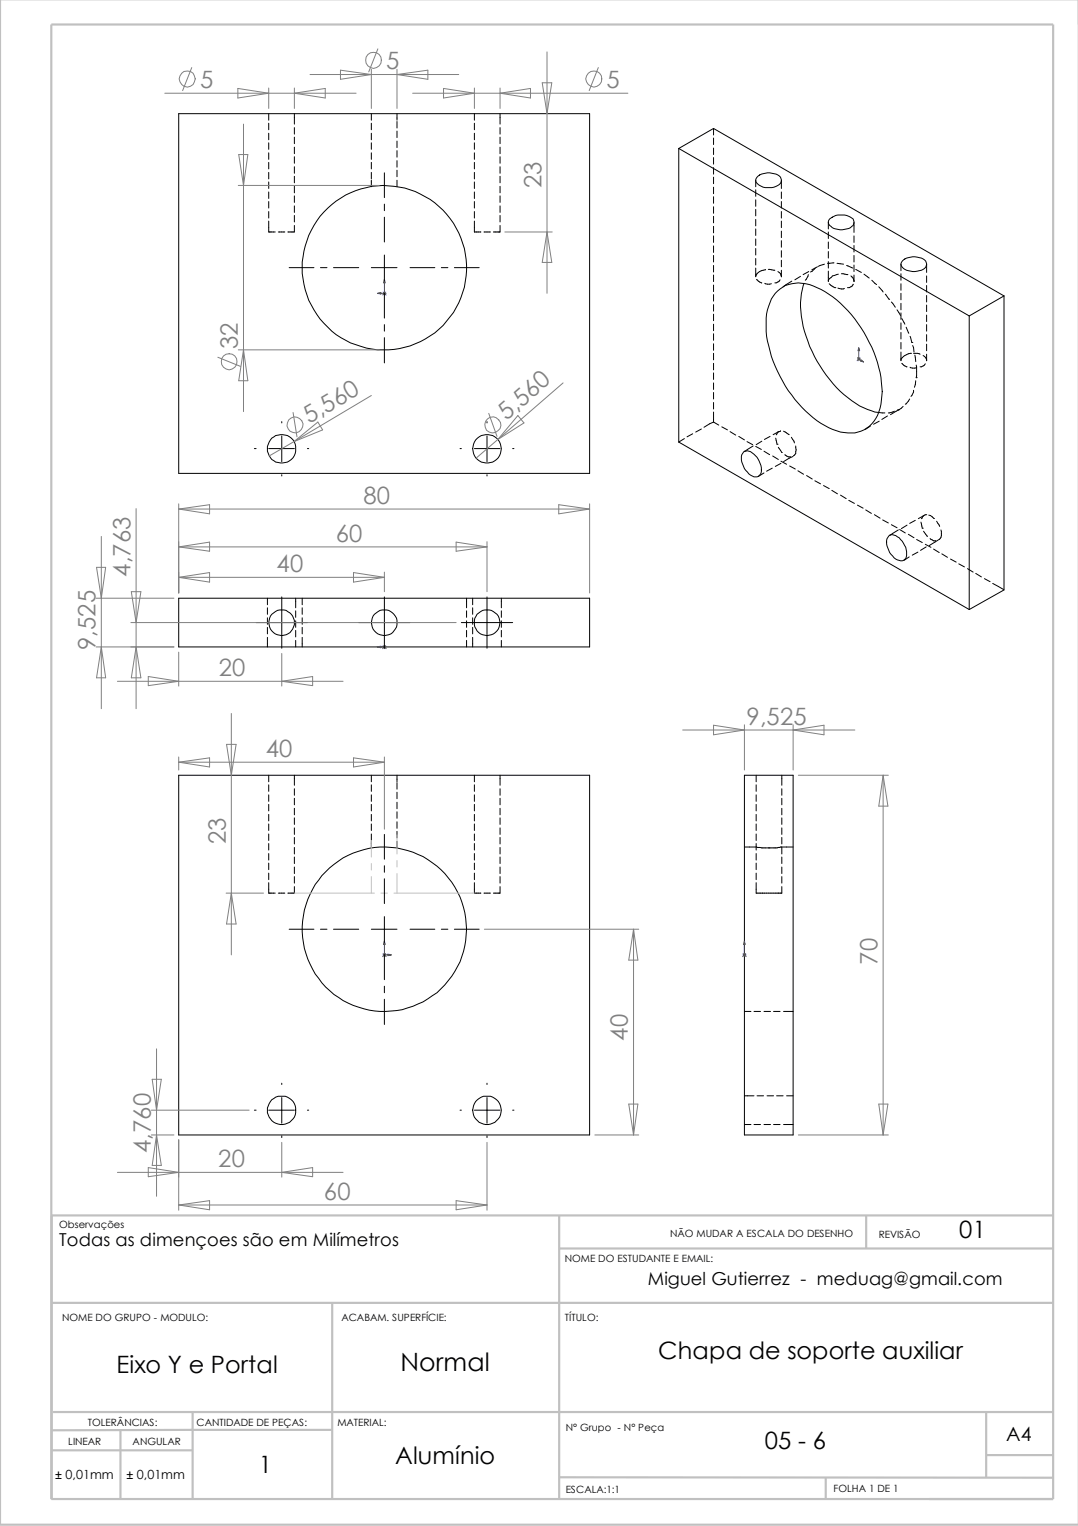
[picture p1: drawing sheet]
<svg xmlns="http://www.w3.org/2000/svg" width="210mm" height="297mm" viewBox="0 0 210 297" stroke-linecap="round" stroke-linejoin="round" font-family="sans-serif">
<g fill="none" stroke="#c0c0c0" stroke-width=".42">
<path d="M0 0v296.8h210M10 4.8h195.1v287h-195.1zM108.9 236.6v55.3M168.7 236.5v6.4M205.1 236.6h-195v55.3M10.1 253.6h195M64.7 253.6v38.3M108.9 243h96.2M10.3 274.9h194.8M23.5 278.4v13.2M37.2 278.3h27.4M37.5 278.3l-27.5 .1"/>
<path d="M37.5 274.9v17M192 274.8v12.8M10.2 282.3h27.3M108.9 287.6h96.2M160.8 287.6v4.2M192 283.2h13.1"/>
</g>
<g fill="none" stroke="#000" stroke-width=".19">
<path d="M34.8 22.1h80v70h-80zM52.3 22.1v1.3M52.3 24v1.3M52.3 25.9v1.3M52.3 27.8v1.3M52.3 29.7v1.3M52.3 31.6v1.3M52.3 33.6v1.2M52.3 35.4v1.3M52.3 37.4v1.2M52.3 39.2v1.3M57.3 22.1v2.1"/>
<path d="M57.3 24.8v1.3M57.3 26.7v1.3M57.3 28.6v1.3M57.3 30.5v1.3M57.3 32.5v1.2M57.3 34.3v1.3M57.3 36.3v1.2M57.3 38.1v1.3M72.3 22.1v1.3M72.3 24v1.3M72.3 25.9v1.3M72.3 27.8v1.3"/>
<path d="M72.3 29.7v1.3M72.3 31.6v1.3M72.3 33.6v1.2M72.3 35.1v1.3M74.8 33.6v4.9M74.8 39.7v1.3M77.3 22.1v1.3M77.3 23.7v1.2M77.3 25.5v1.3M77.3 27.5v1.2M77.3 29.3v1.3M77.3 31.3v1.2"/>
<path d="M77.3 33.1v1.3M77.3 35.1v1.3M92.4 22.1v1.3M92.4 24v1.3M92.4 25.9v1.3M92.4 27.8v1.3M92.4 29.7v1.3M92.4 31.6v1.3M92.4 33.6v1.2M92.4 35.4v1.3M92.4 37.4v1.2M92.4 39.2v1.3"/>
<path d="M97.4 22.1v2.1M97.4 24.8v1.3M97.4 26.7v1.3M97.4 28.6v1.3M97.4 30.5v1.3M97.4 32.5v1.2M97.4 34.3v1.3M97.4 36.3v1.2M97.4 38.1v1.3M132.2 28.9l56.5 32.6M132.2 28.9v57.1M138.9 25v1.3"/>
<path d="M138.9 26.9v1.2M138.9 28.8v1.3M138.9 30.7v1.2M138.9 32.6v1.3M138.9 34.5v1.3M138.9 36.4v1.3M138.9 38.3v1.3M138.9 25l-6.7 3.9M138.9 25l56.6 32.6M147.2 35.1v1.3M147.2 36.9v1.3M147.2 38.9v1.3"/>
<path d="M147.7 34.2a3.6 3.6 0 0 1 4.3 .3 1.2 1.2 0 0 1-.9 1.8 3.3 3.3 0 0 1-3.9-.8 .98 .98 0 0 1 .5-1.3zM152.1 35.1v1.6M152.1 37.4v1.2M152.1 39.2v1.3M52.3 41.2v1.2M52.3 43v2.2h1.3M54.2 45.2h1.3M56.3 52.1h4.8M57.3 40.1v1.2M57.3 41.9v1.3M57.3 43.9v1.3h-1.3M62.4 52.1h1.3"/>
<path d="M64.9 52.1h4.9M72.3 52.1h5M74.8 42.3v4.8M74.8 49.6v5M74.8 57.1v4.8M79.8 52.1h4.9M85.9 52.1h1.3M88.5 52.1h4.8M92.4 41.2v1.2M92.4 43v2.2h1.2M94.2 45.2h1.3M97.4 40.1v1.2"/>
<path d="M97.4 41.9v1.3M97.4 43.9v1.3h-1.3M138.9 40.2v1.3M138.9 42.1v1.3M138.9 44.1v1.2M138.9 45.9v1.3M138.9 47.9v1.2M138.9 49.7v1.3M138.9 51.7v1.2M138.9 53.5v1.3M138.9 55.5v1.3M138.9 57.3v1.3"/>
<path d="M138.9 59.3v1.3M147.2 40.8v1.2M147.2 42.7v1.3M147.2 44.6v1.2M147.2 46.5v1.3M147.2 48.4v1.2M147.2 50.3v1.3M147.2 52.2v1.7M147.3 54.4l1 .7M148.9 55.1l.5 .2 .8-.1M149 52.4a2.49 2.49 0 0 0-1.8 1.3M149.6 52.4l1.3 .2"/>
<path d="M151.4 56.7a6.4 6.4 0 0 1 6.9-1 22 22 0 0 1 10.9 11 18.7 18.7 0 0 1 2.2 12.7 6.1 6.1 0 0 1-7.7 4.7 17.6 17.6 0 0 1-9.5-7.2 23.7 23.7 0 0 1-5-13.3 9.5 9.5 0 0 1 1.8-6.5zM151.5 52.9l.5 .4 .1 .4M151.9 54.5a1.21 1.21 0 0 1-1 .6M152.1 41.2v1.2M152.1 43v1.3M152.1 45v1.3M152.1 46.8v1.3M152.1 48.8v1.3M152.1 50.7v1.2M152.1 52.6v1.3M154.2 54.7l-1.7 1.1M155.9 53.8l-1.1 .7"/>
<path d="M156.5 55.1a15.7 15.7 0 0 0 .5 10.4 25 25 0 0 0 10.4 13.5l1.5 .7a6.9 6.9 0 0 0 3.4 .7M157.4 53.5l-.6 1.1M157.5 52.9l-1.1 .6M158.7 52.2l-.9 .7M159.2 51.9l-1.1 .6M160.5 51.4l-1.2 .4M161.3 43.3v1.3M161.3 45.2v1.2M161.3 47.1v1.3M161.3 49v1.2M161.3 50.9v1.3M161.3 52.8v2"/>
<path d="M161.5 55.2l1.1 .8M161.5 42.6a3.8 3.8 0 0 1 4.6 0 1.34 1.34 0 0 1-1.3 2 3.2 3.2 0 0 1-3.4-1 .88 .88 0 0 1 .1-1zM162.1 53.8l-.7 .6-.1 .2M162.4 51.2l-1.3 .1M162.6 56h.1M163 51.3l1.3 .1M163.2 56.1l.6 .1h.6M163.2 53.4l-1.1 .3M163.8 53.3l1.3 .2M164.8 51.7l1.2 .5M165.7 53.7l.4 .4 .2 .5M166.1 55.3a.94 .94 0 0 1-1.1 .7"/>
<path d="M166.3 43.3v1.9M166.3 45.9v1.3M166.3 47.8v1.3M166.3 49.7v1.3M166.3 51.6v1.3M166.3 53.5v1.3M166.6 52.4l1.1 .6M168.2 53.4l1 .7M169.8 54.6l.9 .8M171.1 55.8l.9 1M172.4 57.3l.8 1M173.6 58.8l.7 1"/>
<path d="M175.4 51.4v1.3M175.4 53.3v1.3M175.4 55.2v1.3M175.4 57.1v1.3M175.4 59v1.3M175.9 50.6a3.6 3.6 0 0 1 4.4 .2 1.29 1.29 0 0 1-1.3 1.9 3.2 3.2 0 0 1-3.5-.9 .89 .89 0 0 1 .4-1.2zM180.4 51.4v1.6M180.4 53.7v1.3M180.4 55.6v1.2M180.4 57.5v1.3M180.4 59.4v1.2M195.5 57.6l-6.8 3.9"/>
<path d="M195.5 57.6v57.2l-6.8 3.8M74.8 63.2v1.3M74.8 65.7v4.9M138.9 61.2v1.2M138.9 63.1v1.3M138.9 65v1.2M138.9 66.9v1.3M138.9 68.8v1.2M138.9 70.7v1.3M138.9 72.6v1.3M138.9 74.5v1.3M138.9 76.4v1.3"/>
<path d="M138.9 78.3v1.3M174.7 60.3l.6 1.1M175.2 79.7l-1.8 1M175.4 60.9v1.3M175.4 62.9v1.2M175.4 64.7v1.3M175.4 66.7v1.2M175.4 68.5v1.7M175.6 70.7l1 .7M175.6 62l.6 1.1M175.9 79.1l-.9 .7h-.2M176.4 63.7l.6 1.2"/>
<path d="M177.1 77.7l-.8 1M177.2 71.5l.5 .2 .8-.1M177.2 65.5l.3 1.2M177.3 68.8h.1M177.3 68.8a2.48 2.48 0 0 0-1.9 1.2M177.5 66.7h.1M177.7 67.3l.3 1.2M177.9 68.8h.7l.6 .1M177.9 76v.3l-.5 .9M178.1 69.1l.2 1.3M178.3 74.1l-.2 1.3M178.4 73.5h.1"/>
<path d="M178.4 71.1v2.4M179.7 69.2l.6 .4 .1 .4M180.2 70.8a1.21 1.21 0 0 1-1 .6M180.4 61.3v1.3M180.4 63.2v1.3M180.4 65.1v1.3M180.4 67v1.3M180.4 68.9v1.3M188.7 61.5v57.1M49.5 87.3h.4M52.3 87.3h5M54.9 82.1v.2"/>
<path d="M54.9 84.9v5M54.9 92.4v.3M59.9 87.3h.2M89.6 87.3h.2M92.4 87.3h5M94.8 82.1v.2M94.8 84.9v5M94.8 92.4v.3M99.8 87.3h.3M132.2 86l56.5 32.6M133.3 85.4l-1.1 .6M134.9 84.4l-1.1 .6"/>
<path d="M136.6 83.5l-1.1 .6M138.9 82.2l1.1 .5M138.9 82.2l-1.8 1M138.9 80.2v2M140.5 83.1l1.1 .6M142.2 84l1.1 .7M143.8 84.9l1.1 .7M144.8 88a1.74 1.74 0 0 1 2.3 .7 3.4 3.4 0 0 1 .9 3.7 1.51 1.51 0 0 1-2.5-.5 3.3 3.3 0 0 1-.9-3.6zM145.5 86l1.1 .6M146.6 86.8l-1.7 1.1M147.2 86.9l1.1 .6M148.3 85.9l-1.1 .7"/>
<path d="M148.8 87.8l1.1 .7M148.8 92.1l-1.1 .6M149.9 84.9l-1.1 .6M150.4 91.1l-1.1 .6M150.5 88.8l1.1 .6M151 85.3l.3 1.2M151.3 86.5h.1M151.6 87.1l.7 1M151.6 84l-1.1 .6M152 83.8l-.5 .3-.4 .5M152.1 89.8l1.1 .6M152.1 90.2l-1.1 .6"/>
<path d="M152.6 83.9l1.1 .7M152.8 88.5l.7 .4h.4M153.8 90.7l1.1 .6M154.1 85.1l.6 1.1M154.4 88.8l-1.8 1.1M154.9 86.8l.1 .8a1.13 1.13 0 0 1-.4 1.1h-.1M155.4 91.6l1.1 .7M157.1 92.6l1.1 .6M158.7 93.6l1.1 .6M160.4 94.5l1.1 .6M162 95.4l1.1 .7M163.7 96.4l1.1 .7"/>
<path d="M165.3 97.4l1.1 .6M167 98.3l1.1 .6M168.6 99.3l1.1 .6M169.5 82.9l-1 .7M171.2 82l-1.1 .6M172.8 81l-1.1 .6M174.2 80l-1.2 .4M34.8 116.4h80v9.5h-80zM52.1 116.4v1.3M52.1 118.3v1.3M54.9 116.2v10M57.6 116.4v1.9"/>
<path d="M57.6 118.9v1.3M58.8 116.4v1.3M58.8 118.3v1.3M74.8 116.2v10M90.8 116.4v1.9M90.8 118.9v1.3M92 116.4v1.3M92 118.3v1.3M94.8 116.2v10M97.6 116.4v1.9M97.6 118.9v1.3M170.3 100.2l1.1 .7"/>
<path d="M171.9 101.2l1.1 .6M173.1 104.3a1.25 1.25 0 0 1 1.7 .2 3.6 3.6 0 0 1 1.6 4.2 1.6 1.6 0 0 1-2.6-.5 3.3 3.3 0 0 1-.9-3.6zM173.6 102.1l1.1 .6M174.9 103.2l-1.7 1.1M175.2 103.1l1.1 .6M176.6 102.2l-1.1 .7M176.9 104l1.1 .7M177 108.4l-1 .7M178.2 101.3l-1.1 .6M178.5 105l1.1 .6M178.7 107.5l-1.1 .6M179.3 101.6l.3 1.2"/>
<path d="M179.6 102.8h.1M179.8 103.4l.8 1M179.9 100.4l-1.1 .6M180.2 105.9l1.1 .6M180.3 100.2h.1M180.3 100.2a1.15 1.15 0 0 0-.9 .8M180.3 106.5l-1.1 .6M180.8 100.3l.4 .1 .7 .6M181.1 104.8l.7 .5h.4M181.8 106.9l1.1 .7M182.4 101.5l.6 1M182.7 105.1l-1.8 1.1"/>
<path d="M183.2 103.2a1.72 1.72 0 0 1-.3 1.8h-.1M183.4 107.8l1.1 .7M185.1 108.8l1.1 .6M186.7 109.8l1.1 .5M188.4 110.7l1.1 .7M190 111.6l1.1 .7M191.7 112.6l1.1 .6M193.3 113.6l2.1 1.2M49.9 121.2h10M52.1 120.3v1.2M52.1 122.1v1.3M52.1 124.1v1.8"/>
<path d="M57.6 120.8v1.3M57.6 122.7v1.3M57.6 124.7v1.2M58.8 120.3v1.2M58.8 122.1v1.3M58.8 124.1v1.8M69.8 121.2h10M89.8 121.2h10M90.8 120.8v1.3M90.8 122.7v1.3M90.8 124.7v1.2M92 120.3v1.2"/>
<path d="M92 122.1v1.3M92 124.1v1.8M97.6 120.8v1.3M97.6 122.7v1.3M97.6 124.7v1.2M34.8 150.9h80v70h-80zM52.3 150.9v1.3M52.3 152.8v1.2M52.3 154.7v1.3M52.3 156.6v1.2M52.3 158.5v1.3M57.3 150.9v2"/>
<path d="M57.3 153.5v1.3M57.3 155.4v1.3M57.3 157.3v1.3M57.3 159.2v1.3M72.3 150.9v1.3M72.3 152.8v1.2M72.3 154.7v1.3M72.3 156.6v1.2M72.3 158.5v1.3M77.3 150.9v1.3M77.3 152.3v1.3M77.3 154.2v1.3"/>
<path d="M77.3 156.2v1.2M77.3 158v1.3M77.3 160v1.2M92.4 150.9v1.3M92.4 152.8v1.2M92.4 154.7v1.3M92.4 156.6v1.2M92.4 158.5v1.3M97.4 150.9v2M97.4 153.5v1.3M97.4 155.4v1.3M97.4 157.3v1.3"/>
<path d="M97.4 159.2v1.3M144.9 150.9h9.5v70h-9.5zM147.2 150.9v1.3M147.2 152.8v1.2M147.2 154.7v1.3M147.2 156.6v1.2M147.2 158.5v1.3M152.2 150.9v2M152.2 153.5v1.3M152.2 155.4v1.3M152.2 157.3v1.3M152.2 159.2v1.3"/>
<path d="M52.3 171.8v2h1.3M52.3 160.4v1.3M52.3 162.3v1.3M52.3 164.2v1.3M52.3 166.1v1.3M52.3 168v1.3M52.3 170v1.2M54.2 173.8h1.3M57.3 172.6v1.2h-1.3M57.3 161.1v1.3M57.3 163v1.3M57.3 165v1.2"/>
<path d="M57.3 166.8v1.3M57.3 168.8v1.2M57.3 170.6v1.3M72.3 160.4v1.3M72.3 162.3v1.3M72.3 163.8v1.2M74.8 162.4v4.8M74.8 168.5v1.3M74.8 171.1v4.8M74.8 178.4v5M77.3 161.8v1.3M77.3 163.8v1.2"/>
<path d="M92.4 171.8v2h1.2M92.4 160.4v1.3M92.4 162.3v1.3M92.4 164.2v1.3M92.4 166.1v1.3M92.4 168v1.3M92.4 170v1.2M94.2 173.8h1.3M97.4 172.6v1.2h-1.3M97.4 161.1v1.3M97.4 163v1.3M97.4 165v1.2"/>
<path d="M97.4 166.8v1.3M97.4 168.8v1.2M97.4 170.6v1.3M144.9 164.9h2.4l1 .1h3.3M147.2 171.8v2h5v-1.2M147.2 160.4v1.3M147.2 162.3v1.3M147.2 164.2v1.3M147.2 166.1v1.3M147.2 168v1.3M147.2 170v1.2M151.6 165h.1"/>
<path d="M152.2 161.1v1.3M152.2 163v1.3M152.2 165v1.2M152.2 166.8v1.3M152.2 168.8v1.2M152.2 170.6v1.3M154.4 164.9l-2.8 .1M56.3 180.9h4.8M62.4 180.9h1.3M64.9 180.9h4.9M72.3 180.9h5M74.8 185.9v4.8"/>
<path d="M74.8 192v1.2M74.8 194.5v4.9M79.8 180.9h4.9M85.9 180.9h1.3M88.5 180.9h4.8M144.9 196.9h1.3M146.8 196.9h1.3M148.8 196.9h1.2M150.6 196.9h1.3M152.6 196.9h1.8M49.5 216.1h.4M52.3 216.1h5"/>
<path d="M54.9 210.8v.3M54.9 213.6v5M59.9 216.1h.2M89.6 216.1h.2M92.4 216.1h5M94.8 210.8v.3M94.8 213.6v5M99.8 216.1h.3M144.9 213.3h1.9M144.9 218.9h1.3M146.8 218.9h1.3M147.4 213.3h1.3"/>
<path d="M148.8 218.9h1.2M149.4 213.3h1.2M150.6 218.9h1.3M151.2 213.3h1.3M152.6 218.9h1.8M153.2 213.3h1.2M54.9 221.1v.3M94.8 221.1v.3"/>
<circle cx="74.8" cy="52.1" r="16"/>
<circle cx="54.9" cy="87.4" r="2.79"/>
<circle cx="94.8" cy="87.4" r="2.79"/>
<circle cx="54.8" cy="121.2" r="2.49"/>
<circle cx="74.8" cy="121.2" r="2.49"/>
<circle cx="94.9" cy="121.2" r="2.52"/>
<circle cx="74.8" cy="180.9" r="16"/>
<circle cx="54.8" cy="216.1" r="2.78"/>
<circle cx="94.8" cy="216.1" r="2.77"/>
</g>
<g fill="#00f" stroke="#00f" stroke-width=".19">
<path d="M75.5 185.7l.7 .2-.7 .1z"/>
<path d="M74.8 183.2l.2 .6h-.3z"/>
<path d="M73.5 57.1l.7-.2v.4z"/>
<path d="M74.8 54.4l.2 .7h-.3z"/>
<path d="M167.7 70l.4 .5-.5-.2z"/>
<path d="M167.2 67.7l.2 .6h-.4z"/>
<path d="M144.9 183.2l.2 .6h-.3z"/>
<path d="M73.5 125.9l.7-.1v.3z"/>
</g>
<g fill="none" stroke="#00f" stroke-width=".19">
<path d="M73.5 57.1h1.7M74.6 56.8l.6 .6M74.8 54.4v3M75.1 56.8l-.6 .6M167 69.9h.6M167 69.6l.6 .6M167.2 69.9l.9 .6M167.2 67.7v2.5M167.5 69.6l-.6 .6M73.5 125.9h1.7M74.6 125.7l.6 .6M74.8 125.9h.1"/>
<path d="M74.8 125.7v.6M75.1 125.7l-.6 .6M74.6 185.9h1.6M74.6 185.6l.6 .6M74.8 183.2v3M75.1 185.6l-.6 .6M144.7 185.9h.6M144.7 185.6l.6 .6M144.9 185.9h.1M144.9 183.2v3M145.2 185.6l-.6 .6"/>
</g>
<path d="M57.3 173.8h15.6M72.3 163.6v3.2M72.3 168.1v1.3M72.3 170.6v3.2M74.2 173.8h1.2M76.7 173.8h15.7M77.3 162.5v3.7M77.3 167.5v1.3M77.3 170v3.8" fill="none" stroke="#c0c0c0" stroke-width=".19"/>
<g fill="none" stroke="#808080" stroke-width=".19">
<path d="M32.1 18.1h37.2M37.3 13.2l-1.7 4.4M46.3 17.2l6 .9-6 1zM52.3 17.1v4M57.3 17.1v4M57.3 18.1l6-.9v1.9zM60.4 14.5h28.9M66.3 13.7l6 .8-6 .9zM72.3 13.5v7.6M73.6 9.5l-1.8 4.5M77.3 14.5l6-.8v1.7zM77.3 13.5v7.6"/>
<path d="M80.3 18.1h42M86.4 17.2l6 .9-6 1zM92.4 17.1v4M97.4 18.1l5.9-.9v1.9zM97.4 17.1v4M105.6 16.1h1.8l-.9 6zM106.5 10.1v47M116.5 13.2l-1.8 4.4M46.4 36.1h27.4M46.5 30.1h1.8l-.9 6zM47.4 24.2v55.9M98.3 45.2h9.2"/>
<path d="M106.5 45.2l.9 5.9h-1.8zM42.4 69.5l4.4 1.8M46.4 68.1h27.4M47.4 68.1l.9 6h-1.8zM72.3 77l-15.1 9M109.6 74.5l-12.7 11M26.5 99v39M34.8 99.1l6-.9v1.8zM34.8 98.1v17.3M34.8 99.1h80M57.1 80.3l.7 4.7M57.2 86l-4.8 2.8"/>
<path d="M57.2 86l4.7-3.8 .9 1.5zM95.2 80.5l1.6 4.4M96.9 85.5l-4.2 3.7M100.8 80.9l1.2 1.4-5.1 3.2zM108.8 98.2l6 .9-6 .9zM114.8 98.1v17.3M18.7 116.4h15.2M18.8 110.4h1.8l-.9 6zM19.7 104.4v33.6M25.6 115.2h1.8l-.9 6zM34.8 112.4l6-1v1.9zM34.8 106.5l6-1v1.8z"/>
<path d="M34.8 112.4h40M34.8 106.5h60M68.8 111.4l6 1-6 .9zM74.8 111.4v3.8M88.8 105.5l6 1-6 .8zM94.8 105.4v9.8M18.7 125.9h15.2M19.7 125.9l.9 6h-1.8zM22.9 132.6h43.9M25.5 121.2h63.3M26.5 125.9l.9 6h-1.8zM28.9 131.7l5.9 .9-5.9 .9z"/>
<path d="M34.8 126.9v6.6M45 138.9v47M54.9 127.2v6.3M54.9 132.6l6-.9v1.8zM34.8 148.4l6-.9v1.8zM34.8 147.3v2.6M34.8 148.4h40M44.1 144.9h1.9l-1 6zM68.8 147.5l6 .9-6 .9zM74.8 147.3v14.1M132.9 142.1h33.6M138.9 141.2l6 .9-6 .9z"/>
<path d="M144.9 141.1v8.8M154.4 141.1v8.8M154.4 142.1l6-.9v1.8zM155.4 150.9h17.6M172 150.9l.9 6h-1.8zM172 150.9v70M44 173.8h7.3M45 173.8l1 6.1h-1.9zM94.3 180.9h30.1M123.4 180.9v40M123.4 180.9l.8 6h-1.8zM29.5 216.1h19"/>
<path d="M29.6 210.1h1.8l-.9 6zM30.5 204.2v28.7M122.4 214.9h1.8l-.8 6zM171.1 214.9h1.8l-.9 6zM22.9 228.2h43.9M28.9 227.3l5.9 .9-5.9 .9zM29.5 220.9h4.4M30.5 220.9l.9 6h-1.8zM34.8 234.6l6-.9v1.8zM34.8 221.9v13.7M34.8 234.6h60M54.9 222.4v6.7"/>
<path d="M54.9 228.2l6-.9v1.8zM88.8 233.7l6 .9-6 .9zM94.8 222.4v13.2M115.8 220.9h8.6M155.4 220.9h17.6"/>
<circle cx="36.5" cy="15.3" r="1.55"/>
<circle cx="72.7" cy="11.7" r="1.54"/>
<circle cx="115.6" cy="15.3" r="1.54"/>
<circle cx="44.6" cy="70.4" r="1.54"/>
<circle cx="57.4" cy="82.7" r="1.54"/>
<circle cx="95.9" cy="82.7" r="1.55"/>
</g>
<text font-size="4.9" x="78" y="266.8">Normal</text>
<g font-size="4.7" fill="#808080">
<text x="38.9" y="17.1">5</text>
<text x="75.2" y="13.5">5</text>
<text x="118.1" y="17.1">5</text>
<text x="105.4" y="36.6" transform="rotate(-90 105.4 36.6)">23</text>
<text x="46.3" y="67.9" transform="rotate(-90 46.3 67.9)">32</text>
<text x="60.2" y="82.6" transform="rotate(-31 60.2 82.6)">5,560</text>
<text x="98.6" y="82" transform="rotate(-41 98.6 82)">5,560</text>
<text x="70.8" y="98.1">80</text>
<text x="65.4" y="105.4">60</text>
<text x="25.4" y="112.3" transform="rotate(-90 25.4 112.3)">4,763</text>
<text x="53.8" y="111.4">40</text>
<text x="18.6" y="126.6" transform="rotate(-90 18.6 126.6)">9,525</text>
<text x="42.6" y="131.6">20</text>
<text x="145.4" y="141.1">9,525</text>
<text x="51.7" y="147.3">40</text>
<text x="43.9" y="164.4" transform="rotate(-90 43.9 164.4)">23</text>
<text x="170.9" y="187.8" transform="rotate(-90 170.9 187.8)">70</text>
<text x="122.3" y="202.6" transform="rotate(-90 122.3 202.6)">40</text>
<text x="29.4" y="224.5" transform="rotate(-90 29.4 224.5)">4,760</text>
<text x="42.5" y="227.2">20</text>
<text x="63.1" y="233.5">60</text>
</g>
<g font-size="4.7">
<text x="186.8" y="240.9">01</text>
<text x="22.7" y="267.3">Eixo Y e Portal</text>
<text x="128.2" y="264.5">Chapa de soporte auxiliar</text>
<text x="148.9" y="282">05 - 6</text>
<text x="50.4" y="286.8">1</text>
<text x="77" y="285">Alumínio</text>
</g>
<text font-size="3.8" x="195.9" y="280.4">A4</text>
<g font-size="3.5">
<text x="11.5" y="242.5">Todas as dimençoes são em Milímetros</text>
<text x="126.2" y="250.2">Miguel Gutierrez - meduag@gmail.com</text>
</g>
<g font-size="2.5">
<text x="10.8" y="287.8">± 0,01mm</text>
<text x="24.6" y="287.8">± 0,01mm</text>
</g>
<g font-size="1.9">
<text x="11.5" y="239.1">Observações</text>
<text x="110" y="245.6">NOME DO ESTUDANTE E EMAIL:</text>
<text x="130.5" y="240.8">NÃO MUDAR A ESCALA DO DESENHO</text>
<text x="171.1" y="241.1">REVISÃO</text>
<text x="12.1" y="257.1">NOME DO GRUPO - MODULO:</text>
<text x="66.5" y="257.1">ACABAM. SUPERFÍCIE:</text>
<text x="110" y="257.2">TÍTULO:</text>
<text x="13.3" y="281.2">LINEAR</text>
<text x="17.1" y="277.5">TOLERÂNCIAS:</text>
<text x="25.8" y="281.2">ANGULAR</text>
<text x="38.3" y="277.5">CANTIDADE DE PEÇAS:</text>
<text x="65.7" y="277.5">MATERIAL:</text>
<text x="110.2" y="278.6">N° Grupo - N° Peça</text>
<text x="110.2" y="290.6">ESCALA:1:1</text>
<text x="162.3" y="290.4">FOLHA 1 DE 1</text>
</g>
</svg>
